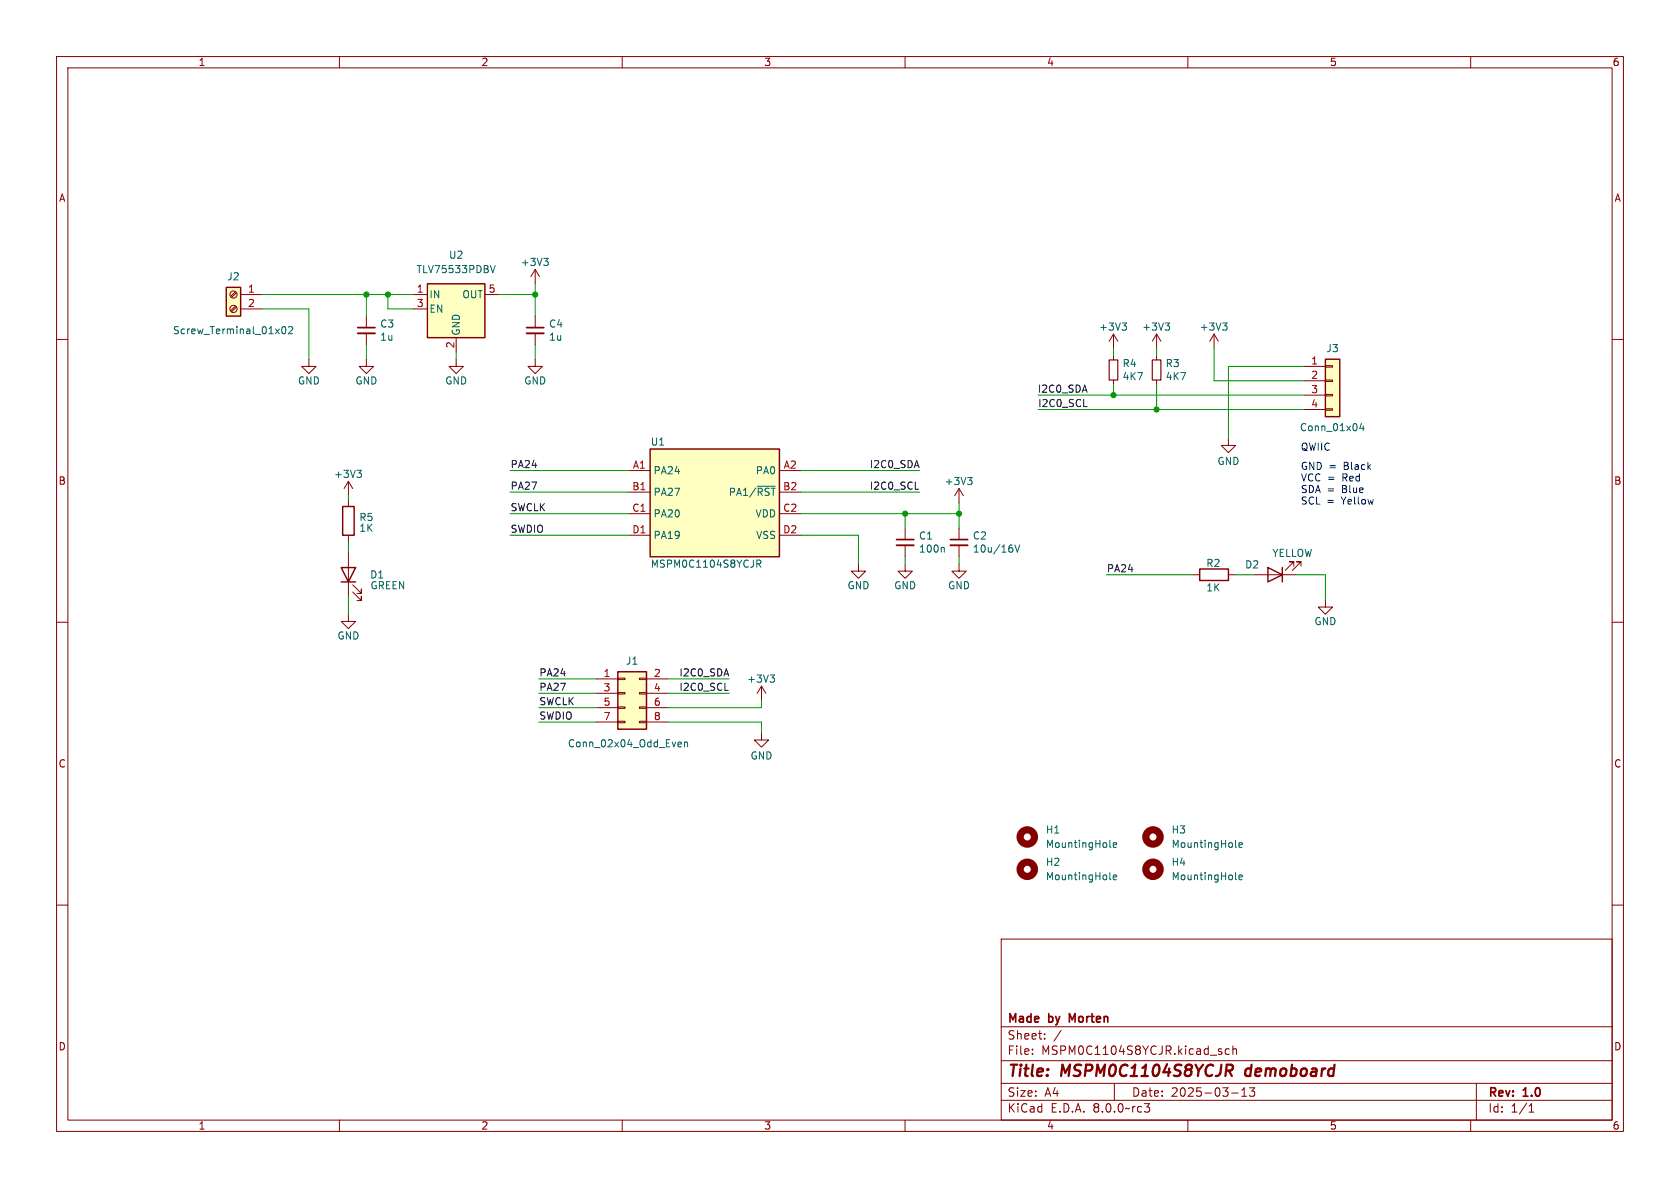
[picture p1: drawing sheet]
<svg xmlns="http://www.w3.org/2000/svg" width="297mm" height="210mm" viewBox="0 0 297 210" stroke-linecap="round" stroke-linejoin="round" font-family="sans-serif">
<g fill="none" stroke="#840000" stroke-width=".18">
<path d="M10 10h277v190h-277zM12 12h273v186h-273zM60 10v2M110 10v2M160 10v2M210 10v2M260 10v2M10 60h2M285 60h2M54.6 63.5v1.3h1.3l-1.3 1.2-1.3-1.2h1.3M196.8 62.9v.7M196.8 67.2v.7"/>
<path d="M61.6 85.1l-.8 1.3M61.6 85.1v2.5M61.6 97.8v7.6M61.6 85.1l.8 1.3M151.8 99.7v1.3h1.2l-1.2 1.2-1.3-1.2h1.3M160 99.7v1.3h1.3l-1.3 1.2-1.3-1.2h1.3M160 93.3v2.1M160 96.4v2M169.5 99.7v1.3h1.3l-1.3 1.2-1.2-1.2h1.2M169.5 86.4l-.7 1.2M169.5 86.4v2.5M169.5 93.3v2.1"/>
<path d="M169.5 96.4v2M169.5 86.4l.8 1.2M10 110h2M61.6 108.6v1.3h1.3l-1.3 1.2-1.3-1.2h1.3M62.4 104.6l1.5 1.6v-.8v.8h-.8M62.4 103.4l1.5 1.5v-.8v.8h-.8M210.8 101.6h1.3M217.2 101.6h1.2M221.6 101.6h7.6M228.7 100.1v-.8h-.7h.7l-1.5 1.5M230 100.1v-.8h-.8h.8l-1.5 1.5M285 110h2"/>
<path d="M10 160h2M285 160h2M177 166h108v32h-108zM60 198v2M110 198v2M160 198v2M177 194.5h108M177 191.5h108M177 187.5h108M177 181.5h108M182.5 186.3v.1M182.5 185.5v.1"/>
<path d="M184.7 183.6v.1M184.7 182.8v.1M187.6 182.1l-1.3 2M197 191.5v3M202.3 195.1h.9l-.5 .6 .5 .1v.5l-.2 .3h-.5M210 198v2M217.3 185.5l-.4-.1-.3 .3v.4l.1 .2h.6M217.7 193.2h1.2M218 185.5l.2-.1 .3 .1 .1 .9M218 184.9v1.5M219.5 193.8h.9M219.5 192.7l.5-.4v1.5"/>
<path d="M220.9 192.3h.9l-.5 .6 .4 .1v.7l-.2 .1h-.4l-.2-.1M260 198v2M261 191.5v6.5M270.3 196.6h.9M270.3 195.5l.4-.4v1.5"/>
</g>
<path d="M217.2 189.3l.6 .9M217.6 188.2l.2 .1a.54 .54 0 0 1-.1 .9M220.3 189.1l-.2 .7 .3 .4" fill="none" stroke="#840000" stroke-width=".4"/>
<path d="M158.5 95.4h3M168 95.4h3.1M189.6 180.3l-.5-1.1v1.5" fill="none" stroke="#840000" stroke-width=".3"/>
<path d="M196.1 63.6h1.5v3.6h-1.5z" fill="none" stroke="#840000" stroke-width=".2"/>
<g fill="none" stroke="#006464" stroke-width=".18">
<path d="M63.1 83.1h.8l-.4 .5M63.7 83.6l.2 .3v.3l-.2 .2M166.8 96.8l.1 .1v.7M171.1 84.4h.7l-.4 .5M171.6 84.9l.2 .2v.3l-.2 .3M179 96.9v.6M179.4 96.3l.5 1.3 .4-1.3M196.2 155.3l.2 .2M196.2 149.6l.2 .2M196.8 155.1l.6-.1v-.3h-.4l-.2 .2 .1 .6h.5M196.8 149.4l.6-.1v-.3h-.4l-.2 .1 .1 .6h.5M218.4 155.3l.2 .2"/>
<path d="M218.4 149.6l.2 .2M219 155.1l.6-.1v-.3h-.4l-.2 .2 .1 .6h.5M219 149.4l.6-.1v-.3h-.4l-.2 .1 .1 .6h.5"/>
</g>
<path d="M60.3 100.3h2.6l-1.3 2.6zM60.3 102.9h2.6M212.1 100.6h5.1v2h-5.1zM224.2 100.3l2.5 1.3-2.5 1.3zM226.7 100.3v2.6" fill="none" stroke="#840000" stroke-width=".25"/>
<path d="M158.5 96.4h3M168 96.4h3.1" fill="none" stroke="#840000" stroke-width=".33"/>
<g fill="none" stroke="#840000" stroke-width="1.3">
<circle cx="181.6" cy="148" r="1.27"/>
<circle cx="181.6" cy="153.7" r="1.27"/>
<circle cx="203.8" cy="153.7" r="1.27"/>
<circle cx="203.8" cy="148" r="1.27"/>
</g>
<path d="M109.2 118.7h5.1v10.2h-5.1z" fill="#ffffc2"/>
<g fill="none" stroke="#840000" stroke-width=".18">
<path d="M217.2 77.5v1.2h1.2l-1.2 1.3-1.3-1.3h1.3M109.2 119.9h1.3v.2h-1.3zM113 119.9h1.3v.2h-1.3zM105.4 120h3.8M105.4 122.6h3.8M105.4 125.1h3.8M105.4 127.6h3.8M109.2 127.5h1.3v.3h-1.3zM109.2 125h1.3v.2h-1.3zM109.2 122.4h1.3v.3h-1.3zM113 127.5h1.3v.3h-1.3zM113 125h1.3v.2h-1.3z"/>
<path d="M113 122.4h1.3v.3h-1.3zM114.3 120h3.8M114.3 122.6h3.8M114.3 125.1h3.8M114.3 127.6h3.8M134.6 121.3l-.7 1.3M134.6 121.3v2.5M134.6 121.3l.8 1.3"/>
</g>
<path d="M109.2 118.7h5.1v10.2h-5.1z" fill="none" stroke="#840000" stroke-width=".25"/>
<path d="M136.1 119.3h.8l-.4 .5M136.7 119.8l.2 .3v.3l-.2 .2M120 131.2h.4l.1 .3-.6 .1M120.4 132h-.4M121 131.3l.2-.1h.3l.1 .8M121 131.2v.8" fill="none" stroke="#006464" stroke-width=".18"/>
<path d="M234.3 63.5h2.6v10.2h-2.6z" fill="#ffffc2"/>
<g fill="none" stroke="#840000" stroke-width=".18">
<path d="M64.8 55.9v2M64.8 58.9v2.1M196.8 59.1l-.7 1.2M196.8 59.1v2.5M196.8 59.1l.8 1.2M204.5 59.1l-.8 1.2M204.5 59.1v2.5M204.5 59.1l.7 1.2M214.6 59.1l-.7 1.2M214.6 59.1v2.5M214.6 59.1l.8 1.2M64.8 63.5v1.3h1.2l-1.2 1.2-1.3-1.2h1.3"/>
<path d="M80.6 63.5v1.3h1.3l-1.3 1.2-1.2-1.2h1.2M204.5 62.9v.7M204.5 67.2v.7M230.5 64.8h3.8M230.5 67.3h3.8M230.5 69.9h3.8M230.5 72.4h3.8M234.3 72.3h1.3v.2h-1.3zM234.3 69.7h1.3v.3h-1.3zM234.3 67.2h1.3v.2h-1.3zM234.3 64.6h1.3v.3h-1.3zM61.6 88.3v1.2"/>
<path d="M61.6 94.6v1.3M234.3 106v1.3h1.3l-1.3 1.3-1.3-1.3h1.3"/>
</g>
<path d="M234.3 63.5h2.6v10.2h-2.6zM60.6 89.5h2v5.1h-2z" fill="none" stroke="#840000" stroke-width=".25"/>
<path d="M198.4 57.1h.7l-.4 .5M198.9 57.6l.2 .2v.3l-.2 .3M206 57.1h.8l-.5 .5M206.5 57.6l.3 .2v.3l-.3 .3M216.1 57.1h.8l-.4 .5M216.7 57.6l.2 .2v.3l-.2 .3M240.7 74.8l-.3 .9h.8M241 75.3v.8" fill="none" stroke="#006464" stroke-width=".18"/>
<path d="M63.2 58.9h3.1" fill="none" stroke="#840000" stroke-width=".33"/>
<path d="M63.2 57.9h3.1" fill="none" stroke="#840000" stroke-width=".3"/>
<path d="M203.7 63.6h1.5v3.6h-1.5z" fill="none" stroke="#840000" stroke-width=".2"/>
<path d="M75.6 50.2h10.1v9.5h-10.1z" fill="#ffffc2"/>
<path d="M75.6 50.2h10.1v9.5h-10.1z" fill="none" stroke="#840000" stroke-width=".25"/>
<path d="M73 52.1h2.6M73 54.6h2.6M80.6 59.7v2.5M85.7 52.1h2.6" fill="none" stroke="#840000" stroke-width=".18"/>
<path d="M86.7 46.9l.4 1.3 .4-1.3" fill="none" stroke="#006464" stroke-width=".18"/>
<path d="M40 50.8h2.5v5.1h-2.5z" fill="#ffffc2"/>
<path d="M40 50.8h2.5v5.1h-2.5z" fill="none" stroke="#840000" stroke-width=".25"/>
<g fill="none" stroke="#840000" stroke-width=".18">
<path d="M41.6 54.1l-.8 .8M41.6 51.6l-.8 .8M41.8 54.3l-.9 .8M41.8 51.7l-.9 .9M42.5 52.1h3.9M42.5 54.6h3.9M94.6 47.6l-.7 1.3M94.6 47.6v2.6M94.6 55.9v2M94.6 58.9v2.1M94.6 47.6l.8 1.3M94.6 63.5v1.3h1.3l-1.3 1.2-1.3-1.2h1.3"/>
<path d="M134.6 129.5v1.3h1.3l-1.3 1.3-1.3-1.3h1.3"/>
<circle cx="41.3" cy="54.6" r=".63"/>
<circle cx="41.3" cy="52.1" r=".63"/>
</g>
<path d="M49.9 57.9l.2-.2a.68 .68 0 0 1 .4 .7 .68 .68 0 0 1-.4 .6l-.2-.1-.1-.4zM51 57.9l.5-.2 .2 .4-.7 .9h.7M96.1 45.7h.8l-.4 .4M96.7 46.1l.2 .3v.3l-.2 .2" fill="none" stroke="#006464" stroke-width=".18"/>
<path d="M93.1 58.9h3" fill="none" stroke="#840000" stroke-width=".33"/>
<path d="M93.1 57.9h3" fill="none" stroke="#840000" stroke-width=".3"/>
<path d="M114.9 79.4h22.9v19h-22.9z" fill="#ffffc2"/>
<path d="M114.9 79.4h22.9v19h-22.9z" fill="none" stroke="#840000" stroke-width=".25"/>
<path d="M111.1 83.2h3.8M111.1 87h3.8M111.1 90.8h3.8M111.1 94.6h3.8M137.8 83.2h3.8M137.8 87h3.8M137.8 90.8h3.8M137.8 94.6h3.8" fill="none" stroke="#840000" stroke-width=".18"/>
<path d="M133.8 99.7l.6-.1 .1-.2v-.3l-.7-.1v1.3M133.9 86h3.2M134.1 99.7l.4 .6" fill="none" stroke="#006464" stroke-width=".18"/>
<path d="M191.6 71.9h.6M161.8 86.5h.6M128.2 122h.6" fill="none" stroke="#0f0f0f" stroke-width=".18"/>
<g fill="none" stroke="#009600" stroke-width=".18">
<path d="M46.4 54.6h8.2v8.9M46.4 52.1h26.6M64.8 52.1v3.8M68.6 52.1v2.5h4.4M88.3 52.1h6.3M94.6 50.2v5.7M64.8 61v2.5M80.6 62.2v1.3M94.6 61v2.5M183.5 72.4h47M183.5 69.9h47M196.8 61.6v1.3"/>
<path d="M196.8 67.9v2M204.5 61.6v1.3M204.5 67.9v4.5M214.6 61.6v5.7h15.9M230.5 64.8h-13.3v12.7M61.6 87.6v.7M61.6 95.9v1.9M90.2 90.8h20.9M90.2 83.2h20.9M90.2 87h20.9M90.2 94.6h20.9M141.6 90.8h27.9"/>
<path d="M141.6 83.2h21M141.6 87h21M141.6 94.6h10.2v5.1M160 90.8v2.5M160 98.4v1.3M169.5 88.9v4.4M169.5 98.4v1.3M61.6 105.4v3.2M195.6 101.6h15.2M218.4 101.6h3.2M229.2 101.6h5.1v4.4M95.2 125.1h10.2"/>
<path d="M95.2 127.6h10.2M95.2 120h10.2M95.2 122.6h10.2M118.1 127.6h16.5v1.9M118.1 120h10.8M118.1 122.6h10.8M134.6 123.8v1.3h-16.5"/>
</g>
<g fill="#009600" stroke="#009600" stroke-width=".18">
<circle cx="204.5" cy="72.4" r=".46"/>
<circle cx="196.8" cy="69.9" r=".46"/>
<circle cx="64.8" cy="52.1" r=".46"/>
<circle cx="68.6" cy="52.1" r=".46"/>
<circle cx="94.6" cy="52.1" r=".46"/>
<circle cx="160" cy="90.8" r=".46"/>
<circle cx="169.5" cy="90.8" r=".46"/>
</g>
<g font-size="2.8" fill="#840000">
<text x="178" y="190.9">Title:</text>
<text x="187.7" y="190.9">MSPM0C1104S8YCJR</text>
<text x="221" y="190.9">demoboard</text>
</g>
<g font-size="2.1" fill="#840000">
<text x="178" y="184">Sheet:</text>
<text x="178" y="181.2">Made</text>
<text x="185.5" y="181.2">by</text>
<text x="189.7" y="181.2">Morten</text>
<text x="178" y="186.7">File:</text>
<text x="184.1" y="186.7">MSPM0C1104S8YCJR.kicad_sch</text>
<text x="178" y="196.9">KiCad</text>
<text x="178" y="194.1">Size:</text>
<text x="184.7" y="194.1">A4</text>
<text x="185.7" y="196.9">E.D.A.</text>
<text x="193.3" y="196.9">8.0.0~rc3</text>
<text x="200" y="194.1">Date:</text>
<text x="207" y="194.1">2025-03-13</text>
<text x="263" y="194.3">Rev:</text>
<text x="263" y="196.9">Id:</text>
<text x="267.1" y="196.9">1/1</text>
<text x="269.4" y="194.3">1.0</text>
</g>
<g font-size="1.8" fill="#840000">
<text x="35" y="11.9">1</text>
<text x="85" y="11.9">2</text>
<text x="135" y="11.9">3</text>
<text x="185" y="11.9">4</text>
<text x="235" y="11.9">5</text>
<text x="285" y="11.9">6</text>
<text x="10.3" y="35.9">A</text>
<text x="285.3" y="35.9">A</text>
<text x="10.3" y="85.9">B</text>
<text x="285.3" y="85.9">B</text>
<text x="10.3" y="135.9">C</text>
<text x="285.3" y="135.9">C</text>
<text x="10.3" y="185.9">D</text>
<text x="285.3" y="185.9">D</text>
<text x="35" y="199.9">1</text>
<text x="85" y="199.9">2</text>
<text x="135" y="199.9">3</text>
<text x="185" y="199.9">4</text>
<text x="235" y="199.9">5</text>
<text x="285" y="199.9">6</text>
</g>
<g font-size="1.8" fill="#006464">
<text x="79.3" y="45.9">U2</text>
<text x="92" y="47.2">+3V3</text>
<text x="40.1" y="49.8">J2</text>
<text x="73.5" y="48.5">TLV75533PDBV</text>
<text x="75.8" y="52.9">IN</text>
<text x="81.6" y="52.9">OUT</text>
<text x="30.5" y="59.3">Screw_Terminal_01x02</text>
<text x="67.1" y="58.1">C3</text>
<text x="75.8" y="55.5">EN</text>
<text x="81.5" y="59.4" transform="rotate(-90 81.5 59.4)">GND</text>
<text x="97" y="58.1">C4</text>
<text x="194.2" y="58.6">+3V3</text>
<text x="201.8" y="58.6">+3V3</text>
<text x="212" y="58.6">+3V3</text>
<text x="67.1" y="60.4">1u</text>
<text x="97" y="60.4">1u</text>
<text x="198.4" y="65.1">R4</text>
<text x="206" y="65.1">R3</text>
<text x="234.4" y="62.5">J3</text>
<text x="52.6" y="68.2">GND</text>
<text x="62.7" y="68.2">GND</text>
<text x="78.6" y="68.2">GND</text>
<text x="92.6" y="68.2">GND</text>
<text x="198.4" y="67.4">4K7</text>
<text x="206" y="67.4">4K7</text>
<text x="229.7" y="76.4">Conn_01x04</text>
<text x="114.9" y="79">U1</text>
<text x="215.1" y="82.4">GND</text>
<text x="59" y="84.7">+3V3</text>
<text x="115.4" y="84">PA24</text>
<text x="115.4" y="87.9">PA27</text>
<text x="128.7" y="87.9">PA1/~{RST}</text>
<text x="133.5" y="84">PA0</text>
<text x="166.9" y="86">+3V3</text>
<text x="63.4" y="92.3">R5</text>
<text x="63.4" y="94.2">1K</text>
<text x="115.4" y="91.7">PA20</text>
<text x="115.4" y="95.5">PA19</text>
<text x="133.5" y="91.7">VDD</text>
<text x="133.6" y="95.5">VSS</text>
<text x="162.4" y="95.6">C1</text>
<text x="171.9" y="95.6">C2</text>
<text x="114.9" y="100.6">MSPM0C1104S8YCJR</text>
<text x="162.4" y="97.9">100n</text>
<text x="171.9" y="97.9">10u/16V</text>
<text x="213.2" y="100.4">R2</text>
<text x="220" y="100.7">D2</text>
<text x="224.8" y="98.7">YELLOW</text>
<text x="65.3" y="102.5">D1</text>
<text x="65.4" y="104.4">GREEN</text>
<text x="149.7" y="104.4">GND</text>
<text x="158" y="104.4">GND</text>
<text x="167.5" y="104.4">GND</text>
<text x="213.2" y="104.7">1K</text>
<text x="59.6" y="113.3">GND</text>
<text x="232.3" y="110.7">GND</text>
<text x="110.6" y="117.7">J1</text>
<text x="132" y="120.9">+3V3</text>
<text x="100.3" y="132.3">Conn_02x04_Odd_Even</text>
<text x="132.6" y="134.5">GND</text>
<text x="184.8" y="147.5">H1</text>
<text x="207" y="147.5">H3</text>
<text x="184.8" y="153.3">H2</text>
<text x="184.8" y="155.8">MountingHole</text>
<text x="184.8" y="150.1">MountingHole</text>
<text x="207" y="153.3">H4</text>
<text x="207" y="155.8">MountingHole</text>
<text x="207" y="150.1">MountingHole</text>
</g>
<g font-size="1.8" fill="#a90000">
<text x="43.7" y="51.8">1</text>
<text x="73.6" y="51.8">1</text>
<text x="86.3" y="51.8">5</text>
<text x="43.7" y="54.4">2</text>
<text x="73.6" y="54.4">3</text>
<text x="80.4" y="61.7" transform="rotate(-90 80.4 61.7)">2</text>
<text x="231.7" y="64.5">1</text>
<text x="231.7" y="67.1">2</text>
<text x="231.7" y="69.6">3</text>
<text x="231.7" y="72.1">4</text>
<text x="111.8" y="82.9">A1</text>
<text x="138.4" y="82.9">A2</text>
<text x="111.7" y="86.7">B1</text>
<text x="138.4" y="86.7">B2</text>
<text x="111.7" y="90.6">C1</text>
<text x="111.7" y="94.4">D1</text>
<text x="138.4" y="90.6">C2</text>
<text x="138.4" y="94.4">D2</text>
<text x="106.6" y="119.8">1</text>
<text x="115.5" y="119.8">2</text>
<text x="106.6" y="122.3">3</text>
<text x="106.6" y="124.8">5</text>
<text x="115.5" y="122.3">4</text>
<text x="115.5" y="124.8">6</text>
<text x="106.6" y="127.4">7</text>
<text x="115.5" y="127.4">8</text>
</g>
<g font-size="1.8" fill="#0f0f0f">
<text x="183.4" y="69.5">I2C0_SDA</text>
<text x="183.4" y="72">I2C0_SCL</text>
<text x="90.2" y="82.8">PA24</text>
<text x="153.7" y="82.8">I2C0_SDA</text>
<text x="90.2" y="86.6">PA27</text>
<text x="153.7" y="86.6">I2C0_SCL</text>
<text x="90.2" y="94.3">SWDIO</text>
<text x="90.2" y="90.5">SWCLK</text>
<text x="195.6" y="101.3">PA24</text>
<text x="95.2" y="119.7">PA24</text>
<text x="120" y="119.7">I2C0_SDA</text>
<text x="95.2" y="124.7">SWCLK</text>
<text x="95.2" y="122.2">PA27</text>
<text x="120" y="122.2">I2C0_SCL</text>
<text x="95.2" y="127.3">SWDIO</text>
</g>
<g font-size="1.8" fill="#0000c2">
<text x="229.9" y="79.8">QWIIC</text>
<text x="229.9" y="83.3">GND =</text>
<text x="237.7" y="83.3">Black</text>
<text x="229.9" y="85.3">VCC =</text>
<text x="229.9" y="87.4">SDA =</text>
<text x="229.9" y="89.4">SCL =</text>
<text x="237.3" y="89.4">Yellow</text>
<text x="237.4" y="87.4">Blue</text>
<text x="237.4" y="85.3">Red</text>
</g>
</svg>
